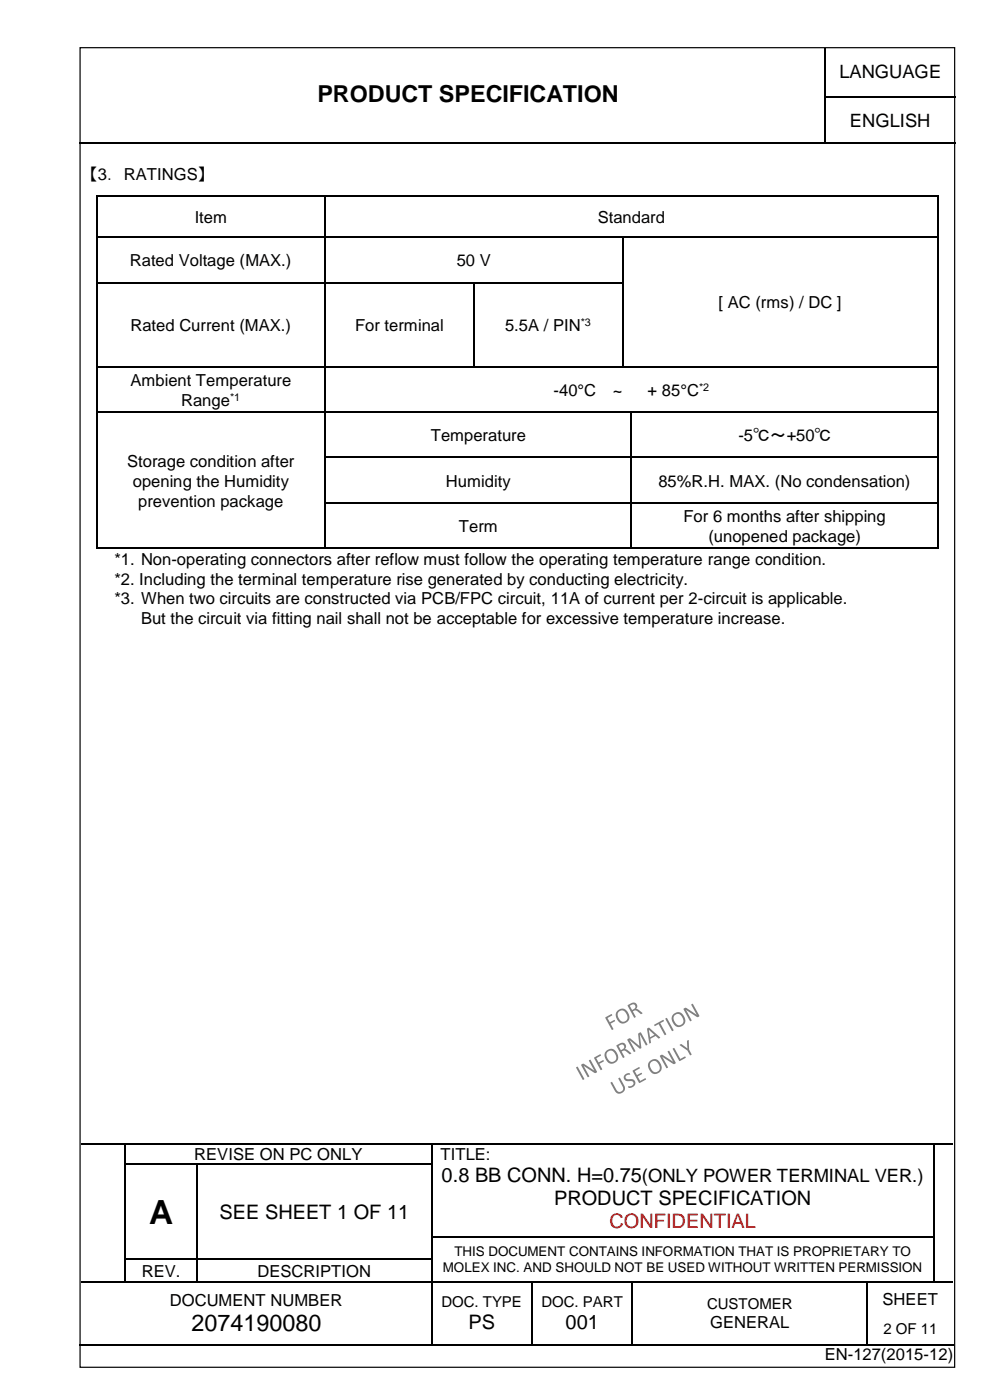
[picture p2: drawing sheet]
<svg xmlns="http://www.w3.org/2000/svg" width="210mm" height="297mm" viewBox="0 0 210 297" stroke-linecap="round" stroke-linejoin="round" font-family="sans-serif">
<g fill="#808080">
<path d="M128.4 215.8l1.2-.7 .1 .1 .1 .2-1 .6 .5 .9 .9-.5 .2 .2-1 .6 .7 1.1-.2 .1-.2 .1zM130.9 214.4a1.42 1.42 0 0 1 1.5-.3 1.42 1.42 0 0 1 1 1.2 1.4 1.4 0 0 1-1.1 1.8 1.4 1.4 0 0 1-1.7-1.3 1.25 1.25 0 0 1 .3-1.4zM131.2 214.7a1.38 1.38 0 0 0 1.2 2 1.22 1.22 0 0 0 0-2.1 .89 .89 0 0 0-1.2 .1zM133.1 213.2l.6-.3a.82 .82 0 0 1 1.2 0 .82 .82 0 0 1 0 1.1l.4 .1 .8 .7a.21 .21 0 0 1 0 .3 .21 .21 0 0 1-.3 0l-.7-.6a.68 .68 0 0 0-.9 .1l.6 1.1-.3 .2zM133.5 213.4l.5 .9 .4-.2a.53 .53 0 0 0 .2-.8 .53 .53 0 0 0-.8-.1z"/>
<path d="M122.2 226.4l.3-.1 1.4 2.6-.2 .1-.2 .1zM123.3 225.8l.5-.1 2.2 1.5-1.2-2.2 .4-.2 1.4 2.5a.4 .4 0 0 1-.7 .2l-2.2-1.4 1.2 2.2-.3 .2zM126 224.3l1.2-.6h.2v.2l-1 .6 .5 .9 .9-.5 .2 .1v.2l-.9 .5 .6 1.1-.1 .1-.3 .1zM128.5 222.9a1.42 1.42 0 0 1 1.5-.3 1.42 1.42 0 0 1 1 1.2 1.38 1.38 0 0 1-1 1.8 1.38 1.38 0 0 1-1.7-1.1 1.33 1.33 0 0 1 .2-1.6zM128.8 223.2a1.38 1.38 0 0 0 1.2 2 1.22 1.22 0 0 0 0-2.1 .88 .88 0 0 0-1.2 .1zM130.7 221.8l.6-.4a.82 .82 0 0 1 1.2 0 .82 .82 0 0 1 0 1.2l.5 .1 .7 .6a.21 .21 0 0 1 0 .3 .21 .21 0 0 1-.3 0l-.6-.5a.68 .68 0 0 0-1 0l.6 1.1-.3 .2zM131.1 221.9l.5 .9 .4-.2a.53 .53 0 0 0 .3-.8 .53 .53 0 0 0-.9-.1zM133 220.5l.6-.2 2 1.6-.3-2.5 .5-.4 1.5 2.6-.4 .2-1.3-2.4 .4 2.9-.2 .1-.2 .1-2.1-1.9 1.2 2.4-.3 .2zM137.2 218.2l.4-.2 2.4 2.2-.4 .1-.6-.5-1.1 .6 .1 .8-.3 .2zM137.6 218.5l.2 1.6 .9-.6zM138.7 217.4l1.9-1 .1 .3-.7 .4 1.2 2.4-.3 .1-1.3-2.3-.7 .4zM141.1 216.1l.3-.1 1.4 2.6-.3 .1zM142.8 215.2a1.42 1.42 0 0 1 1.5-.4 1.42 1.42 0 0 1 .9 1.2 1.4 1.4 0 0 1-1.1 1.9 1.4 1.4 0 0 1-1.6-1.3 1.26 1.26 0 0 1 .3-1.4zM143 215.4a1.43 1.43 0 0 0 1.1 2.1 1.09 1.09 0 0 0 .8-.9 1.09 1.09 0 0 0-.4-1 .89 .89 0 0 0-1.5-.2zM145 214l.5-.2 2.2 1.5-1.2-2.1 .4-.2 1.4 2.5a.4 .4 0 0 1-.7 .2l-2.2-1.5 1.2 2.3-.3 .2z"/>
<path d="M129.4 229.7l.4-.1 .9 1.6a.75 .75 0 0 0 1 .4 .75 .75 0 0 0 .3-1.1l-.9-1.7 .1-.1 .2-.1 .9 1.7a1.15 1.15 0 0 1-.4 1.5 1.15 1.15 0 0 1-1.6-.4zM132.5 228l.3-.2a.47 .47 0 0 1 .8 0v.2a.75 .75 0 0 0-.9 .7l.6 .3a.98 .98 0 0 1 1.4 .7 .98 .98 0 0 1-1.1 1.1 .25 .25 0 0 1-.4 .1 .25 .25 0 0 1 .1-.4 .65 .65 0 0 0 .8-.2 .65 .65 0 0 0-.1-.9h-.4a.9 .9 0 0 1-1.1-.2 .9 .9 0 0 1 0-1.2zM134.2 227.1l1.3-.7 .1 .3-1 .5 .4 .9 1-.5 .1 .1v.2l-.9 .5 .5 .9 1.1-.6 .2 .3-1.5 .7zM137.8 225.1a1.42 1.42 0 0 1 1.5-.3 1.42 1.42 0 0 1 .9 1.2 1.38 1.38 0 0 1-.9 1.8 1.38 1.38 0 0 1-1.8-1.1 1.33 1.33 0 0 1 .3-1.6zM138 225.4a1.38 1.38 0 0 0 1.3 2 1.22 1.22 0 0 0-.1-2.1 .88 .88 0 0 0-1.2 .1zM139.9 223.9l.6-.1 2.2 1.5-1.2-2.2 .4-.2 1.4 2.5a.4 .4 0 0 1-.7 .2l-2.2-1.4 1.2 2.2-.3 .2-1.4-2.5zM142.6 222.5l.4-.2 1.2 2.4 1-.6 .2 .3-1.4 .7zM144.1 221.7l.3-.2 1.3 .9-.1-1.6 .4-.1a3.4 3.4 0 0 0 .6 3l-.3 .2a3.4 3.4 0 0 0-2.2-2.1z"/>
</g>
<g fill="none" stroke="#000" stroke-width=".25">
<path d="M175 10.2v10.2M16.8 30.4h158M175 20.6v9.7M175.1 20.5h27.4M175.1 30.4h27.4M17.2 242.6h9.3M26.6 242.8v4M26.6 247.1v4.8M26.6 252.2v4.9M26.6 257.3v4.9M26.7 242.6h64.7M26.7 247h14.9"/>
<path d="M41.7 247.1v4.8M41.7 252.2v4.9M41.7 257.3v4.9M41.9 247h49.5M91.5 242.8v4M91.5 247.1v4.8M91.5 252.2v4.9M91.5 257.3v4.9M91.6 242.6h106.3M198 242.8v4M198 247.1v4.8M198 252.2v4.9"/>
<path d="M198 257.3v4.9M198.1 242.6h4M17.2 272h9.3M26.6 262.5v4.6M26.6 267.3v4.6M26.7 267.2h14.9M26.7 272h14.9M41.7 262.5v4.6M41.7 267.3v4.6M41.9 267.2h49.5M41.9 272h49.5M91.5 262.5v4.6"/>
<path d="M91.5 267.3v4.6M91.5 272.2v12.9M91.6 262.3h106.3M91.6 272h21.1M112.8 272.2v12.9M112.9 272h21.1M134.1 272.2v12.9M134.2 272h49.5M183.8 272.2v12.9M183.9 272h14M198 262.5v4.6M198 267.3v4.6"/>
<path d="M198.1 272h4M16.9 285.2h74.5M91.6 285.2h21.1M112.9 285.2h21.1M134.2 285.2h49.5M183.9 285.2h18.2"/>
</g>
<g fill="#000">
<path d="M174.8 20.4h.3v.2h-.3z" fill-rule="evenodd"/>
<path d="M174.8 30.3h.3v.3h-.3z" fill-rule="evenodd"/>
<path d="M26.5 242.5h.2v.3h-.2z" fill-rule="evenodd"/>
<path d="M26.5 246.8h.2v.3h-.2z" fill-rule="evenodd"/>
<path d="M26.5 251.9h.2v.3h-.2z" fill-rule="evenodd"/>
<path d="M26.5 257.1h.2v.2h-.2z" fill-rule="evenodd"/>
<path d="M41.6 246.8h.3v.3h-.3z" fill-rule="evenodd"/>
<path d="M41.6 251.9h.3v.3h-.3z" fill-rule="evenodd"/>
<path d="M41.6 257.1h.3v.2h-.3z" fill-rule="evenodd"/>
<path d="M91.4 242.5h.2v.3h-.2z" fill-rule="evenodd"/>
<path d="M91.4 246.8h.2v.3h-.2z" fill-rule="evenodd"/>
<path d="M91.4 251.9h.2v.3h-.2z" fill-rule="evenodd"/>
<path d="M91.4 257.1h.2v.2h-.2z" fill-rule="evenodd"/>
<path d="M197.9 242.5h.2v.3h-.2z" fill-rule="evenodd"/>
<path d="M197.9 246.8h.2v.3h-.2z" fill-rule="evenodd"/>
<path d="M197.9 251.9h.2v.3h-.2z" fill-rule="evenodd"/>
<path d="M197.9 257.1h.2v.2h-.2z" fill-rule="evenodd"/>
<path d="M26.5 262.2h.2v.3h-.2z" fill-rule="evenodd"/>
<path d="M26.5 267.1h.2v.2h-.2z" fill-rule="evenodd"/>
<path d="M26.5 271.9h.2v.3h-.2z" fill-rule="evenodd"/>
<path d="M41.6 262.2h.3v.3h-.3z" fill-rule="evenodd"/>
<path d="M41.6 267.1h.3v.2h-.3z" fill-rule="evenodd"/>
<path d="M41.6 271.9h.3v.3h-.3z" fill-rule="evenodd"/>
<path d="M91.4 262.2h.2v.3h-.2z" fill-rule="evenodd"/>
<path d="M91.4 267.1h.2v.2h-.2z" fill-rule="evenodd"/>
<path d="M91.4 271.9h.2v.3h-.2z" fill-rule="evenodd"/>
<path d="M112.7 271.9h.2v.3h-.2z" fill-rule="evenodd"/>
<path d="M134 271.9h.2v.3h-.2z" fill-rule="evenodd"/>
<path d="M183.7 271.9h.2v.3h-.2z" fill-rule="evenodd"/>
<path d="M197.9 262.2h.2v.3h-.2z" fill-rule="evenodd"/>
<path d="M197.9 267.1h.2v.2h-.2z" fill-rule="evenodd"/>
<path d="M197.9 271.9h.2v.3h-.2z" fill-rule="evenodd"/>
<path d="M91.4 285.1h.2v.3h-.2z" fill-rule="evenodd"/>
<path d="M112.7 285.1h.2v.3h-.2z" fill-rule="evenodd"/>
<path d="M134 285.1h.2v.3h-.2z" fill-rule="evenodd"/>
<path d="M183.7 285.1h.2v.3h-.2z" fill-rule="evenodd"/>
</g>
<path d="M64.7 15.7h70.3v9.7h-70.3z" fill-rule="evenodd" fill="#fff"/>
<g fill="none" stroke="#000" stroke-width=".25">
<path d="M17 10.1h185.4v280h-185.4zM20.7 41.6h48.1M20.7 50.3h48.1M20.7 60h48.1M69 41.7v8.5M69 50.4v9.4M69.1 41.6h129.6M69.1 50.3h62.8M69.1 60h31.2M100.6 60h31.3M132 50.4v9.4M132.1 50.3h66.6"/>
<path d="M198.8 41.7v8.5M198.8 50.4v9.4M20.7 77.8h48.1M69 60.1v17.5M69 77.9v9.4M69.1 77.8h31.2M100.5 60.1v17.5M100.6 77.8h31.3M132 60.1v17.5M132.1 77.8h66.6M198.8 60.1v17.5M198.8 77.9v9.4"/>
<path d="M20.7 87.4h48.1M69 87.5v9.4M69 97.2v9.3M69.1 87.4h64.7M69.1 97h64.7M133.9 87.5v9.4M133.9 97.2v9.3M134 87.4h64.7M134 97h64.7M198.8 87.5v9.4M198.8 97.2v9.3M20.7 116.3h48.1"/>
<path d="M69 106.8v9.4M69.1 106.7h64.7M69.1 116.3h64.7M133.9 106.8v9.4M134 106.7h64.7M134 116.3h64.7M198.8 106.8v9.4"/>
</g>
<g fill="#000">
<path d="M20.4 41.5h.3v.2h-.3z" fill-rule="evenodd"/>
<path d="M20.4 41.5h.3v.2h-.3z" fill-rule="evenodd"/>
<path d="M20.4 50.2h.3v.2h-.3z" fill-rule="evenodd"/>
<path d="M68.9 41.5h.2v.2h-.2z" fill-rule="evenodd"/>
<path d="M68.9 50.2h.2v.2h-.2z" fill-rule="evenodd"/>
<path d="M131.9 50.2h.2v.2h-.2z" fill-rule="evenodd"/>
<path d="M198.7 41.5h.3v.2h-.3z" fill-rule="evenodd"/>
<path d="M198.7 41.5h.3v.2h-.3z" fill-rule="evenodd"/>
<path d="M198.7 50.2h.3v.2h-.3z" fill-rule="evenodd"/>
<path d="M20.4 59.8h.3v.3h-.3z" fill-rule="evenodd"/>
<path d="M20.4 77.6h.3v.3h-.3z" fill-rule="evenodd"/>
<path d="M68.9 59.8h.2v.3h-.2z" fill-rule="evenodd"/>
<path d="M68.9 77.6h.2v.3h-.2z" fill-rule="evenodd"/>
<path d="M100.3 59.8h.3v.3h-.3z" fill-rule="evenodd"/>
<path d="M100.3 77.6h.3v.3h-.3z" fill-rule="evenodd"/>
<path d="M131.9 59.8h.2v.3h-.2z" fill-rule="evenodd"/>
<path d="M131.9 77.6h.2v.3h-.2z" fill-rule="evenodd"/>
<path d="M198.7 59.8h.3v.3h-.3z" fill-rule="evenodd"/>
<path d="M198.7 77.6h.3v.3h-.3z" fill-rule="evenodd"/>
<path d="M20.4 87.3h.3v.2h-.3z" fill-rule="evenodd"/>
<path d="M20.4 96.9h.3v.3h-.3z" fill-rule="evenodd"/>
<path d="M68.9 87.3h.2v.2h-.2z" fill-rule="evenodd"/>
<path d="M68.9 96.9h.2v.3h-.2z" fill-rule="evenodd"/>
<path d="M133.8 87.3h.2v.2h-.2z" fill-rule="evenodd"/>
<path d="M133.8 96.9h.2v.3h-.2z" fill-rule="evenodd"/>
<path d="M198.7 87.3h.3v.2h-.3z" fill-rule="evenodd"/>
<path d="M198.7 96.9h.3v.3h-.3z" fill-rule="evenodd"/>
<path d="M20.4 106.5h.3v.3h-.3z" fill-rule="evenodd"/>
<path d="M20.4 116.2h.3v.2h-.3z" fill-rule="evenodd"/>
<path d="M20.4 116.2h.3v.2h-.3z" fill-rule="evenodd"/>
<path d="M68.9 106.5h.2v.3h-.2z" fill-rule="evenodd"/>
<path d="M68.9 116.2h.2v.2h-.2z" fill-rule="evenodd"/>
<path d="M133.8 106.5h.2v.3h-.2z" fill-rule="evenodd"/>
<path d="M133.8 116.2h.2v.2h-.2z" fill-rule="evenodd"/>
<path d="M198.7 106.5h.3v.3h-.3z" fill-rule="evenodd"/>
<path d="M198.7 116.2h.3v.2h-.3z" fill-rule="evenodd"/>
<path d="M198.7 116.2h.3v.2h-.3z" fill-rule="evenodd"/>
</g>
<path d="M20.5 41.7v8.5M20.5 50.4v9.4M20.5 60.1v17.5M20.5 77.9v9.4M20.5 87.5v9.4M20.5 97.2v9.3M20.5 106.8v9.4" fill="none" stroke="#000" stroke-width=".26"/>
<text font-size="7.1" x="31.6" y="259.6">A</text>
<g font-size="5">
<text x="67.3" y="21.6">PRODUCT SPECIFICATION</text>
<text x="40.6" y="282.4">2074190080</text>
</g>
<g font-size="4.2">
<text x="93.6" y="250.7">0.8 BB CONN. H=0.75(ONLY POWER TERMINAL VER.)</text>
<text x="117.5" y="255.6">PRODUCT SPECIFICATION</text>
<text x="46.5" y="258.5">SEE SHEET 1 OF 11</text>
<text x="99.3" y="281.9">PS</text>
<text x="119.9" y="281.9">001</text>
</g>
<text font-size="4.2" fill="#f00" x="129.2" y="260.5">CONFIDENTIAL</text>
<g font-size="3.9">
<text x="178" y="16.6">LANGUAGE</text>
<text x="180.2" y="26.8">ENGLISH</text>
</g>
<g font-size="3.5">
<text x="17.2" y="38.1">【3．RATINGS】</text>
<text x="41.3" y="47.3">Item</text>
<text x="126.7" y="47.3">Standard</text>
<text x="27.5" y="56.5">Rated Voltage (MAX.)</text>
<text x="96.8" y="56.5">50 V</text>
<text x="152.4" y="65.4">[ AC (rms) / DC ]</text>
<text x="27.7" y="70.2">Rated Current (MAX.)</text>
<text x="75.3" y="70.2">For terminal</text>
<text x="107.1" y="70.2">5.5A / PIN</text>
<text x="27.7" y="81.8">Ambient Temperature</text>
<text x="117.4" y="84">-40°C</text>
<text x="129.9" y="84">~</text>
<text x="137.3" y="84">+ 85°C</text>
<text x="38.4" y="86.1">Range</text>
<text x="91.3" y="93.6">Temperature</text>
<text x="156.5" y="93.5">-5℃～+50℃</text>
<text x="27" y="99">Storage condition after</text>
<text x="28.2" y="103.2">opening the Humidity</text>
<text x="29.3" y="107.5">prevention package</text>
<text x="94.5" y="103.2">Humidity</text>
<text x="139.6" y="103.2">85%R.H. MAX. (No condensation)</text>
<text x="97.3" y="112.8">Term</text>
<text x="144.9" y="110.7">For 6 months after shipping</text>
<text x="24.3" y="119.9">*1. Non-operating connectors after reflow must follow the operating temperature range condition.</text>
<text x="150.2" y="115">(unopened package)</text>
<text x="24.3" y="124.1">*2. Including the terminal temperature rise generated by conducting electricity.</text>
<text x="24.3" y="128.2">*3. When two circuits are constructed via PCB/FPC circuit, 11A of current per 2-circuit is applicable.</text>
<text x="29.9" y="132.4">But the circuit via fitting nail shall not be acceptable for excessive temperature increase.</text>
<text x="41.2" y="246">REVISE ON PC ONLY</text>
<text x="93.4" y="246">TITLE:</text>
<text x="30.1" y="270.8">REV.</text>
<text x="54.6" y="270.8">DESCRIPTION</text>
<text x="36" y="277">DOCUMENT NUMBER</text>
<text x="150.6" y="281.7">GENERAL</text>
<text x="187.1" y="276.8">SHEET</text>
<text x="174.9" y="288.6">EN-127(2015-12)</text>
</g>
<g font-size="3.2">
<text x="93.6" y="277.3">DOC. TYPE</text>
<text x="114.8" y="277.3">DOC. PART</text>
<text x="149.9" y="277.7">CUSTOMER</text>
<text x="187.3" y="283">2 OF 11</text>
</g>
<g font-size="2.8">
<text x="93.9" y="269.8">MOLEX INC. AND SHOULD NOT BE USED WITHOUT WRITTEN PERMISSION</text>
<text x="96.3" y="266.5">THIS DOCUMENT CONTAINS INFORMATION THAT IS PROPRIETARY TO</text>
</g>
<g font-size="2.3">
<text x="123.1" y="69.2">*3</text>
<text x="148.2" y="82.9">*2</text>
<text x="48.8" y="85">*1</text>
</g>
</svg>
